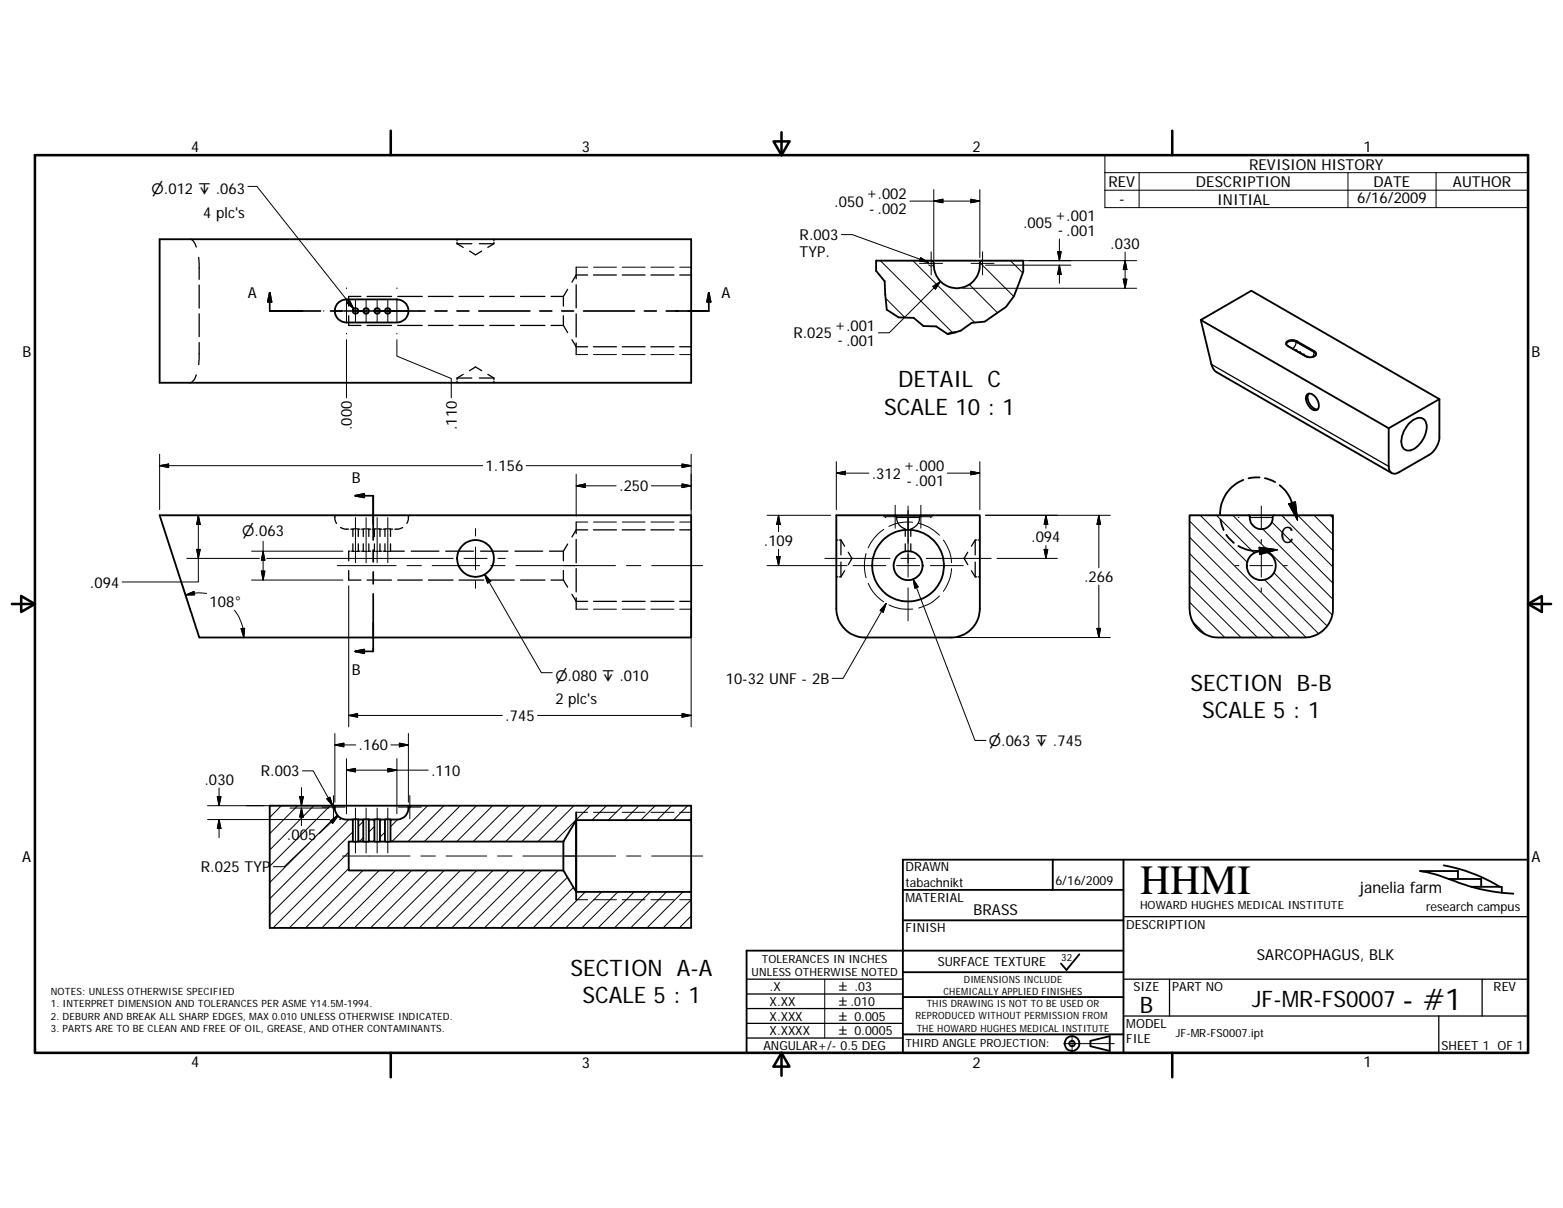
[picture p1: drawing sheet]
<svg xmlns="http://www.w3.org/2000/svg" width="279mm" height="216mm" viewBox="0 0 279 216" stroke-linecap="round" stroke-linejoin="round" font-family="sans-serif">
<g fill="none" stroke="#000" stroke-width=".33">
<path d="M28.5 42.8h95v25.6h-95zM60.6 54l.8-.4 .5-.1h9.1a2.06 2.06 0 0 1 2 2.1 2.06 2.06 0 0 1-2 2h-9.1a2.06 2.06 0 0 1-1.9-1.3 2.06 2.06 0 0 1 .6-2.3zM156.6 46.6h10l.3 .2a4.3 4.3 0 0 0 4.7 4.7 4.3 4.3 0 0 0 3.6-4.7l.3-.2h7.4v1.9l-1.6 4.4-1.5 1.9-3.8 2.7-2.3 .2a7.1 7.1 0 0 1-4.4 2l-2-1.4h-2.2l-1.8-1.5-2.7-.1-2.1-1.3-.4-5.1-1.5-1.9zM166.5 46.6h9.1M170.8 59.4l-1.5 .3M214.7 57.2l9-5.2 33.6 19.3M214.7 57.2l1.9 7.9 .3 .8 .4 .5 31.5 18.1M214.7 57.2l33.5 19.3M230 61.5l.2 .3 3.2 1.9a1.32 1.32 0 0 0 1.8-.4M231.5 62.6h.2l.1 .1M232.2 63h.2l.1 .1M232.9 63.4h.3v.1"/>
<path d="M233.6 63.8h.2M233.7 70.5a1.11 1.11 0 0 1 1.5 .6 1.58 1.58 0 0 1 .2 2.2 1.96 1.96 0 0 1-2-2.1zM234 70.4a2.1 2.1 0 0 0 1.1 2.7l.5 .1M252 75.6a2.1 2.1 0 0 1 2.5-.7 2.65 2.65 0 0 1 .1 3.1 3.8 3.8 0 0 1-2.9 2.5 1.42 1.42 0 0 1-1.2-1.9 5 5 0 0 1 1.5-3zM257.3 71.3v6.8a4.2 4.2 0 0 1-1.8 3.2l-5.4 3.1a1.11 1.11 0 0 1-1.3 .1 1.11 1.11 0 0 1-.6-1.1v-6.9M257.3 71.3l-9.1 5.2M28.5 92.1h95v21.8h-87.9zM149.5 92.1h25.7v16.7a5.2 5.2 0 0 1-5.2 5.1h-15.4a5.2 5.2 0 0 1-5.1-5.1zM212.6 92.1l10.8 .1a2.11 2.11 0 0 0 2 2.4 2.11 2.11 0 0 0 2.1-2.4l.3-.1h10.5v16.7a5.2 5.2 0 0 1-5.1 5.1h-15.4a5.2 5.2 0 0 1-5.2-5.1zM218.2 92.9l.5 1.8M219.2 95.6l1.4 1.4M221.4 97.6a6.5 6.5 0 0 0 3.7 .9"/>
<path d="M222.2 85.8a6.5 6.5 0 0 0-4.1 6.1M223.2 92.1h4.6M225.1 85.3l-1.9 .2M226.1 85.5l1.8 .6M228.7 86.7a6.6 6.6 0 0 1 2.3 3.2M48.2 144h11.4l.2 .1a2.12 2.12 0 0 0 2.1 2.4h1.2v3.9h-.8v5.2h38.4l2.3 3.8h20.5v6.4h-75.3zM59.6 144h13.7M63.1 146.5h1M63.1 150.4h1M64.1 146.5h.8v3.9h-.8zM64.9 146.5h1M64.9 150.4h1"/>
<path d="M65.9 146.5h1v3.9h-1zM66.9 146.5h1M66.9 150.4h1M67.9 146.5h.9v3.9h-.9zM68.8 146.5h1M68.8 150.4h1M69.8 146.5h1.2a2.16 2.16 0 0 0 2.1-2.4l50.4-.1v2.6h-20.5l-2.3 3.8h-30.9zM100.7 150.4v5.2M103 145.2v15.6M103 146.6v12.8M123.5 146.6v12.8M161.4 159h39.4"/>
<path d="M188.2 153.6v5.4M200.8 153.6v34.6M258.1 154.7a29.9 29.9 0 0 1 10 3.8M259 157.1h5.8v1.4M260.6 157.1v-1.4h-6.7l.5 .1a53.9 53.9 0 0 1 8 2.5l4.2 1 3.9 .4M263 158.5h5.5v1.1M161.4 173.8h39.4M161.4 178.2h39.4M161.4 164.5h39.4M192.9 170.6l-2.3 2.8-.9-1.2M200.8 169.9h-67.3v18.3h139.7v-34.6h-111.8v34.6M161.4 184.9h39.4"/>
<path d="M194.9 186l3.5-.8v2.6l-3.5-.8z"/>
<circle cx="63.6" cy="55.6" r=".49"/>
<circle cx="65.4" cy="55.6" r=".5"/>
<circle cx="67.4" cy="55.6" r=".5"/>
<circle cx="69.3" cy="55.6" r=".5"/>
<circle cx="85" cy="99.8" r="3.3"/>
<circle cx="162.3" cy="101.1" r="6.4"/>
<circle cx="162.3" cy="101.1" r="2.59"/>
<circle cx="225.5" cy="101.1" r="2.59"/>
<circle cx="191.6" cy="186.5" r="1.31"/>
<circle cx="191.6" cy="186.5" r=".49"/>
</g>
<g fill="none" stroke="#000" stroke-width=".23">
<path d="M34 42.8a1.68 1.68 0 0 1 1.1 1.4M35.5 46l.1 3.9M35.6 50.9v4.2M35.6 56.1v4.1M62.3 56.4v1.8h2.2M64.5 53h-2.2v1.7M65.6 58.2h4.4M65.6 53h4.4M71.1 58.2h4.4M71.1 53h4.4M76.6 58.2h4.4M76.6 53h4.4"/>
<path d="M81.7 43.6l1.1 .6M81.7 43.6h2.6M81.7 42.8v.2M81.7 43.3v.3M82.1 58.2h4.4M82.1 53h4.4M83.9 44.9l1.1 .7 1.1-.7M85.7 43.6h2.6M87.5 58.2h4.4M87.5 53h4.4M88.3 42.8v.2M88.3 43.3v.3"/>
<path d="M88.3 43.6l-1.1 .6M93 58.2h4.4M93 53h4.4M98.5 58.2h2.2M98.5 53h2.2M100.7 53v1.7M100.7 56.4v1.8M100.7 58.2l.8 1.2M101.5 51.7l-.8 1.3M103 47.8v2M103 50.9v4.1M103 56.1v4.1"/>
<path d="M105.1 49.1h-2.1l-.8 1.3M106.1 49.1h4.1M111.2 49.1h4.1M116.4 49.1h4.1M121.5 49.1h2M35.1 67a1.71 1.71 0 0 1-1.1 1.4M35.6 61.2l-.1 4M81.7 67.6v.2M81.7 68.1v.3M81.7 67.6h2.6M82.8 66.9l-1.1 .7M83.9 66.3l1.1-.7 1.1 .7"/>
<path d="M85.7 67.6h2.6M87.2 66.9l1.1 .7M88.3 67.6v.2M88.3 68.1v.3M102.2 60.7l.8 1.3h2.1M103 61.3v2.1M106.1 62h4.1M111.2 62h4.1M116.4 62h4.1M121.5 62h2M216.6 65.1l31.6 18.3M230 61.5a1.22 1.22 0 0 1 1.7-.4 1.66 1.66 0 0 1-.6 1.2"/>
<path d="M230 61.5a1.17 1.17 0 0 1 1.7-.4l3.3 1.9 .2 .4M230.2 61.8h.1M230.2 61.8l3.1 1.9M231.8 60.9l3.2 1.8-.1 .2-3.2-1.8zM231.8 60.9a1.35 1.35 0 0 0-2 .5l.4 .4M235 62.7a.56 .56 0 0 1 .3 .7 .56 .56 0 0 1-.6 .4l-.6 .1-.7-.2M235.2 63.3l-.3-.4-.3 .9M59.6 92.1l.1 .1M59.8 92.2l.1 .2M59.9 92.5v.5l.3 .6M60.9 94.3l.7 .3h.7M62.6 98.5h-.3v1.7"/>
<path d="M62.7 94.6h.4M62.8 98.5h.3M63.1 94.6v1.3M63.1 97.2v1.3M63.1 98.5h.1M63.4 98.6h.3M63.4 94.5l-.3 .1M63.7 94.5l.4 .1M64.1 98.5h.3M64.1 94.6h.3M64.1 94.6v1.3M64.1 97.2v1.3"/>
<path d="M64.1 98.5h-.2M64.6 98.5h.3M64.6 94.6h.3M64.9 98.5h.2M64.9 94.6v1.3M64.9 97.2v1.3M65.3 98.6h.3M65.3 94.5l-.4 .1M65.6 94.5l.3 .1M65.9 98.5h.4M65.9 94.6h.4M65.9 98.5h-.1"/>
<path d="M65.9 94.6v1.3M65.9 97.2v1.3M66.6 98.5h.3M66.6 94.6h.3M66.9 98.5h.2M66.9 94.6v1.3M66.9 97.2v1.3M67.3 98.6h.3M67.3 94.5l-.4 .1M67.6 94.5l.3 .1M67.9 98.5h.3M67.9 98.5h-.2"/>
<path d="M67.9 94.6h.3M67.9 94.6v1.3M67.9 97.2v1.3M68.5 98.5h.3M68.5 94.6h.3M68.8 98.5h.2M68.8 94.6v1.3M68.8 97.2v1.3M69.1 98.6h.4M69.1 94.5l-.3 .1M69.5 94.5l.3 .1M69.8 98.5h2.5"/>
<path d="M69.8 94.6h.4M69.8 98.5h-.2M69.8 94.6v1.3M69.8 97.2v1.3M72 94.3l-.8 .3h-.6M73 92.2v.6l-.3 .8M73.3 92.1l-.2 .1M73.5 98.5h5M79.7 98.5h4.9M85.9 98.5h4.9M92.1 98.5h4.9M98.2 98.5h2.5"/>
<path d="M100.7 98.5v1.7M101.5 97.2l-.8 1.3M103 93.3v2.1M103 96.4v4.2M105.1 94.7h-2.1l-.8 1.3M106.1 94.7h4.1M111.2 94.7h4.1M116.4 94.7h4.1M121.5 94.7h2M149.5 96.5h.3M150.1 96.5h.2M150.3 96.5l.7 1.1"/>
<path d="M150.3 96.5v2.7M151.6 98.7l.7 1.1-.7 1.1M160 92.1l.1 .1M160.2 92.2h.1a2.14 2.14 0 0 0 1.4 2.3M161.8 94.5v1.4M161.8 97.2v1.4M162.8 94.5v1.4M162.8 97.2v1.4M164.4 92.2a2.09 2.09 0 0 1-1.4 2.3M164.6 92.1l-.1 .1M173 98.7l-.7 1.1 .7 1.1M174.3 96.5l-.6 1.1"/>
<path d="M174.3 96.5h.3M174.3 96.5v2.7M174.9 96.5h.3M62.3 102v1.7h2.2M65.6 103.7h4.4M71.1 103.7h4.4M76.6 103.7h4.4M82.1 103.7h4.4M87.5 103.7h4.4M93 103.7h4.4M98.5 103.7h2.2M100.7 102v1.7"/>
<path d="M100.7 103.7l.8 1.2M102.2 106.2l.8 1.3h2.1M103 101.6v4.2M103 106.8v2.1M106.1 107.5h4.1M111.2 107.5h4.1M116.4 107.5h4.1M121.5 107.5h2M149.5 103.1h.3M150.1 103.1h.2M150.3 100.5v2.6M151 102l-.7 1.1"/>
<path d="M173.7 102l.6 1.1M174.3 103.1h.3M174.3 100.5v2.6M174.9 103.1h.3M133.5 177.7h27.9M133.5 175h27.9M200.8 163.8h72.4M200.8 175h72.4M209.1 175v6.6M264.9 175v6.6M133.5 185.5h27.9M133.5 182.9h27.9"/>
<path d="M133.5 180.3h27.9M200.8 181.6h72.4M257.2 181.6v6.6"/>
</g>
<g fill="none" stroke="#000" stroke-width=".18">
<path d="M44.3 33.3h1.6l17.3 21.9M162.6 35.9h12.6M166.9 35.9l1.7-.3v.6zM166.9 33.9v12.5M173.5 35.6l1.7 .3-1.7 .3zM175.2 33.9v12.2M197.5 27.7h75.7v9.4h-75.7zM197.5 30.9h75.7M197.5 34h75.7M203.6 30.9v6.2M241 30.9v6.2M256.7 30.9v6.2"/>
<path d="M57.8 55.6h.1M59.9 55.6h13.1M61.9 51.5v.1M61.9 53.5v4.1M61.9 59.6v.1M62 54.1l.5-.4 .7 1.5zM63.4 56h.1M63.5 53.5v4.1M63.8 55.1l.2 .4M64 55.6v.3l-.4 .1M65.4 53.5v4.1M67.4 53.5v4.1"/>
<path d="M69.3 53.5v4.1M71 51.5v.1M71 53.5v4.1M71 59.6v.1M75 55.6h.1M103 47.8h2.1M106.1 47.8h4.1M111.2 47.8h4.1M116.4 47.8h4.1M121.5 47.8h2M150.4 41.9h2l13.6 5M157.4 46.6l12.9 12.8"/>
<path d="M158.3 53.3l3.5 3.4M163.2 46.6l11.1 11.1M164.4 47.1h4.1M164.6 46.1l1.4 .8-1.7-.3zM166 47.3l.4 .2M166.5 45v4.1M166.8 51.2l1.3-.9-.9 1.4zM166.8 46.8l.1 .2M166.9 47.1l-.1 .3-.3 .1M168.1 50.3l-9.1 9.2h-2M172.1 51.5h31.1M173.2 50.8l5.1 5.1"/>
<path d="M173.6 47.1h4.1M175.2 46.9l6 6.1M175.6 45v4.1M176.2 47.4h15.2M176.7 46.6h26.5M180.6 46.6l2.2 2.2M189.1 45h.6l-.3 1.6zM189.4 42.7v3.9M189.4 47.4l.3 1.6h-.6zM189.4 47.4v3.2M200.8 49.9h.6l-.3 1.6zM201.1 45v6.5"/>
<path d="M201.1 46.6l.3 1.6h-.6zM61.9 60.7v10.4M71 60.7v2.9l9.7 4v3.5M103 63.4h2.1M106.1 63.4h4.1M111.2 63.4h4.1M116.4 63.4h4.1M121.5 63.4h2M28.5 83.2l1.6-.3v.7zM28.5 83.2h57.8M28.5 81.2v9.9M33.4 99.8h13"/>
<path d="M35.2 98.2h.6l-.3 1.6zM35.5 92.1l.3 1.6h-.6zM35.5 92.1v11.9h-13.7M45 98.5h16.3M47 96.8v6.9M47 98.5l.3 1.6h-.6zM47.7 99.8h15.8M63.5 92.5v8.1M63.6 99.8h1.8M65.4 92.5v8.1M65.5 99.8h1.9M67.4 92.5v8.1"/>
<path d="M67.5 99.8h1.7M69.3 92.5v8.1M69.4 99.8h11.6M83 99.8h4.1M85 94.5v1.3M85 97.8v4.1M89 99.8h1.3M94.1 83.2h29.4M103 86.8l1.6-.3v.6zM103 84.8v7.4M103 93.3h2.1M103 86.8h7.1"/>
<path d="M106.1 93.3h4.1M111.2 93.3h4.1M116.4 93.3h4.1M121.5 93.3h2M121.9 82.9l1.6 .3-1.6 .4zM121.9 86.5l1.6 .3-1.6 .3zM123.5 81.2v11M123.5 86.8h-7.1M137.1 92.1h11.4M138.8 99.5h.7l-.3 1.6zM139.2 92.1l.3 1.6h-.7zM139.2 92.1v2.9"/>
<path d="M139.2 98.1v3M147.4 99.8h11.7M149.5 84.6l1.6-.4v.7zM149.5 84.6h5.8M149.5 82.5v8.6M154.8 98.9a8 8 0 0 0 0 4.4M158 92.4h4.1M158 94.6a7.8 7.8 0 0 0-2.8 3.3M158.2 92.5h.1M160 90.3v4.1M160.3 92.5h4.1M161 99.8h2.6"/>
<path d="M162.3 90.4v12.7M162.6 92.4h4.1M163.2 93.3a7.6 7.6 0 0 0-4.3 .8M164.2 93.5a7.7 7.7 0 0 1 3.7 2.2M164.6 90.3v4.1M165.6 99.8h11.6M166.3 92.5h.2M168.6 96.5a7.6 7.6 0 0 1 1.5 4.1M173.5 84.2l1.7 .4-1.7 .3zM175.2 82.5v8.6M175.2 84.6h-5.9M176.2 92.1h22.3"/>
<path d="M178.2 99.8h10.8M186.6 98.2h.7l-.3 1.6zM187 92.1v2.3M187 92.1l.3 1.6h-.7zM187 97.5v2.3M196.4 92.1v9.4M196.4 92.1l.3 1.6h-.6zM212.6 98.9l15.1 15M212.6 96l18 17.9M212.6 93.1l20.8 20.8M214.5 92.1l8.5 8.4M217.4 92.1l6.8 6.7"/>
<path d="M220.4 92.1l17.7 17.8M221.4 92.5h.1M223.4 92.5h4.1M225.5 90.4v4.2M225.5 96.4v.7M225.5 99v4.1M225.7 94.5l12.6 12.6M227.4 93.3l10.9 10.9M229.1 92.1l9.2 9.2M229.5 92.5h.1M232 92.1l6.3 6.3M234.9 92.1l3.4 3.4"/>
<path d="M237.8 92.1l.5 .5M32.5 104.4l1.1 3.4M33.2 106.3l1.5-.6 .1 .6zM36.9 106.1l-.5-.1a7.5 7.5 0 0 0-3.2 .3M41.9 109.1a8.2 8.2 0 0 1 1.7 4.8M43.1 112.4l.6-.1-.1 1.6zM45 103.7h16.3M46.7 102.1h.6l-.3 1.6zM60.3 101.1h10.5M62.3 104.7v25.2M72.7 101.1h2.6M77.3 101.1h8.4"/>
<path d="M85 103.8v1.4M86.6 102.7l1.1 1.2-.5 .3zM86.6 102.7l10.2 17.5h1.9M87.7 101.1h2.6M92.2 101.1h17.8M103 108.9h2.1M106.1 108.9h4.1M111.2 108.9h4.1M112 101.1h2.6M116.4 108.9h4.1M116.5 101.1h9.1M121.5 108.9h2"/>
<path d="M123.5 109.8v20.1M137.1 101.1h14.3M152.5 101.1h5.8M155.2 104.3a7.4 7.4 0 0 0 2.8 3.3M158.4 107.8l-.5 1.6-.6-.3zM158.4 107.8l-7.7 13.4h-1.9M158.9 108.1a7.8 7.8 0 0 0 4.3 .8M160.3 101.1h4.1M162.3 105.1v5.9M163.2 103.5l.9 1.4-.6 .2zM163.2 103.5l11.1 28.8h2M166.3 101.1h5.9"/>
<path d="M167.9 106.5a7.3 7.3 0 0 1-3.7 2.2M170.1 101.6a7.2 7.2 0 0 1-1.5 4.1M171 113.9h27.5M196.1 112.3h.6l-.3 1.6zM196.4 104.6v9.3M212.6 107.6l6.3 6.3M212.6 104.7l9.2 9.2M212.6 101.8l12.2 12.1M213.2 111.1l2.3 2.3M220.8 101.1h.7M223.4 101.1h4.1M225.5 105.1v.6"/>
<path d="M226 103.6l9.7 9.6M227.7 102.4l9.5 9.5M229.5 101.1h.6M54.1 137.8h1.9l3.5 6.2M59.9 133.1l1.6-.3v.7zM59.9 133.1h3.7M59.9 131.1v12.3M61.9 137.6l1.6-.3v.7zM61.9 135.6v9.8M61.9 137.6h14.6M62.3 127.9l1.6-.4v.7zM62.3 127.9h27.5"/>
<path d="M69.3 137.3l1.7 .3-1.7 .4zM69.9 133.1h3.1M71 135.6v8.6M71.4 132.8l1.6 .3-1.6 .4zM73 131.1v12.3M96.1 127.9h27.4M121.9 127.5l1.6 .4-1.6 .3zM37.1 146.5h21.8M37.1 144h21.6M38.8 142.4h.7l-.3 1.6zM39.2 146.5l.3 1.6h-.7zM39.2 140.8v3.2"/>
<path d="M39.2 146.5v3.2M50.3 144l-2.1 2.1M51.8 144.4h7M53.2 144l-5 5M53.6 142.4h.6l-.3 1.6zM53.9 140.8v3.2M53.9 144.4v3.2M53.9 144.4l.3 1.6h-.6zM55.3 150.7l-4.5 4.2h-1.9M56.1 144l-7.9 7.9M57.6 144.3h4.1M58.4 142.8l.6-.3 .5 1.5z"/>
<path d="M59 144l-10.8 10.8M59 146.7l1.4-.9-.9 1.4zM59.4 144.3l.1 .1M59.4 144h.1M59.5 144l-.1 .2M59.6 142.2v4.1M59.7 144l.1 .2M59.7 144h1.2M59.8 144.3v.1M60.3 145.6l-12.1 12.1M60.4 145.8l-3.4 3.2M60.7 146.5h.2"/>
<path d="M61.2 153h12.1M62.3 152.3l-13.5 13.5M62.3 155.2l-10.6 10.6M62.4 146.5l-14.2 14.1M63.1 148.7l-14.9 14.8M63.5 144.4v8M64.9 155.6l-10.3 10.2M64.9 149.7l-.7 .7M64.9 146.8l-.8 .9M65.4 144.4v8M66.9 147.7l-1 1M67.4 144.4v8"/>
<path d="M67.8 155.6l-10.3 10.2M68.2 146.5l-.3 .2M68.8 148.7l-.9 .9M69.3 144.4v8M70.7 155.6l-10.3 10.2M71 144.3v1.1M71.1 146.5l-1.3 1.2M71.2 144.3h4.1M73.3 142.2v4.1M73.6 144l-.6 .6M73.6 155.6l-10.2 10.2M75.2 153h2.6"/>
<path d="M76.5 144l-6.4 6.4M76.5 155.6l-10.2 10.2M79.4 144l-6.5 6.4M79.4 155.6l-10.3 10.2M79.8 153h7.2M82.3 144l-6.4 6.4M82.3 155.6l-10.2 10.2M85.2 144l-6.4 6.4M85.2 155.6l-10.2 10.2M88.1 144l-6.4 6.4M88.1 155.6l-10.2 10.2M88.9 153h2.6"/>
<path d="M91 144l-6.4 6.4M91 155.6l-10.2 10.2M93.5 153h16.5M93.9 144l-6.4 6.4M93.9 155.6l-10.2 10.2M96.8 144l-6.4 6.4M96.8 155.6l-10.2 10.2M99.7 144l-6.4 6.4M99.7 155.6l-10.2 10.2M101.4 156.8l-9 9M102.5 158.6l-7.2 7.2M102.6 144l-6.4 6.4"/>
<path d="M103 145.2h2.1M104.6 159.4l-6.4 6.4M105.5 144l-6.4 6.4M106.1 145.2h4.1M107.5 159.4l-6.4 6.4M108.4 144l-2.6 2.6M110.4 159.4l-6.4 6.4M111.2 145.2h4.1M111.3 144l-2.6 2.6M112 153h2.6M113.4 159.4l-6.5 6.4M114.2 144l-2.6 2.6"/>
<path d="M116.2 159.4l-6.4 6.4M116.4 145.2h4.1M116.5 153h9.1M117.1 144l-2.5 2.6M119.1 159.4l-6.4 6.4M120 144l-2.5 2.6M121.5 145.2h2M122.1 159.4l-6.4 6.4M122.9 144l-2.5 2.6M123.5 146.3l-.2 .3M103 160.8h2.1M106.1 160.8h4.1"/>
<path d="M111.2 160.8h4.1M116.4 160.8h4.1M121.5 160.8h2M123.5 160.8l-5 5M123.5 163.7l-2.1 2.1M147.4 175v10.5M190.1 186.5h9.1M191.6 185v3"/>
</g>
<g fill="none" stroke="#000" stroke-width=".46">
<path d="M6.2 27.7h267v160.5h-267zM69.8 23.4v4.3M138.3 25.3h2.8l-1.4 2.4zM139.7 23.6v4.1M209.5 23.4v4.3M2.1 108h4.1M3.8 106.5l2.4 1.5-2.4 1.4zM273.2 108l2.4-1.5v2.9zM273.2 108h4.1M69.8 188.2v4.3M139.7 188.2l1.4 2.4h-2.8zM139.7 188.2v4.1"/>
<path d="M209.5 188.2v4.3"/>
</g>
<g fill="none" stroke="#000" stroke-width=".3">
<path d="M48.2 52.3l.3 1.7h-.6zM48.2 52.3v3.3h9.1M59.1 55.6h2.1M63 55.6h2.1M66.9 55.6h9.1M77.8 55.6h2.1M81.7 55.6h2.1M85.6 55.6h9.1M96.5 55.6h2.1M100.4 55.6h2.1M104.3 55.6h9.1M115.2 55.6h2.1"/>
<path d="M126.7 52.3l.3 1.7h-.6zM126.7 52.3v3.3h-7.6M63.5 88.6l1.6-.3v.6zM63.5 88.6h3.2v7.9M66.7 98.3v2.1M63.5 116.4l1.6-.3v.6zM66.7 102.2v2.2M66.7 106.1v10.3h-3.2"/>
</g>
<path d="M48.2 52.3l.3 1.7h-.6zM126.7 52.3l.3 1.7h-.6zM63.5 88.6l1.6-.3v.6zM63.5 116.4l1.6-.3v.6z" fill="#000" stroke="#000" stroke-width=".3"/>
<path d="M225.1 97.8l3.2 .5-3.1 .8zM228.3 98.3l-3.2 .2M230.4 90.1l1.2-.4 .3 3.3zM231 89.9l.9 3.1" fill="none" stroke="#000" stroke-width=".2"/>
<path d="M225.1 97.8l3.2 .5-3.1 .8zM230.4 90.1l1.2-.4 .3 3.3z" fill="#000" stroke="#000" stroke-width=".2"/>
<g fill="#000" stroke="#000" stroke-width=".18">
<path d="M166.9 35.9l1.7-.3v.6zM173.5 35.6l1.7 .3-1.7 .3zM62 54.1l.5-.4 .7 1.5zM164.6 46.1l1.4 .8-1.7-.3zM166.8 51.2l1.3-.9-.9 1.4zM189.1 45h.6l-.3 1.6zM189.4 47.4l.3 1.6h-.6zM200.8 49.9h.6l-.3 1.6zM201.1 46.6l.3 1.6h-.6zM28.5 83.2l1.6-.3v.7zM35.2 98.2h.6l-.3 1.6zM35.5 92.1l.3 1.6h-.6z"/>
<path d="M103 86.8l1.6-.3v.6zM121.9 82.9l1.6 .3-1.6 .4zM121.9 86.5l1.6 .3-1.6 .3zM138.8 99.5h.7l-.3 1.6zM139.2 92.1l.3 1.6h-.7zM149.5 84.6l1.6-.4v.7zM173.5 84.2l1.7 .4-1.7 .3zM186.6 98.2h.7l-.3 1.6zM187 92.1l.3 1.6h-.7zM196.4 92.1l.3 1.6h-.6zM33.2 106.3l1.5-.6 .1 .6zM43.1 112.4l.6-.1-.1 1.6z"/>
<path d="M46.7 102.1h.6l-.3 1.6zM47 98.5l.3 1.6h-.6zM86.6 102.7l1.1 1.2-.5 .3zM158.4 107.8l-.5 1.6-.6-.3zM163.2 103.5l.9 1.4-.6 .2zM196.1 112.3h.6l-.3 1.6zM59.9 133.1l1.6-.3v.7zM61.9 137.6l1.6-.3v.7zM62.3 127.9l1.6-.4v.7zM69.3 137.3l1.7 .3-1.7 .4zM71.4 132.8l1.6 .3-1.6 .4zM121.9 127.5l1.6 .4-1.6 .3z"/>
<path d="M38.8 142.4h.7l-.3 1.6zM39.2 146.5l.3 1.6h-.7zM53.6 142.4h.6l-.3 1.6zM53.9 144.4l.3 1.6h-.6zM58.4 142.8l.6-.3 .5 1.5zM59 146.7l1.4-.9-.9 1.4z"/>
</g>
<text font-size="7.4" x="203.8" y="159.7">HHMI</text>
<text font-size="5.4" x="250.7" y="180.5">- #1</text>
<g font-size="4.1">
<text x="160.6" y="69.2">DETAIL C</text>
<text x="158.1" y="74.1">SCALE 10 : 1</text>
<text x="228.9" y="97.1">C</text>
<text x="212.8" y="123.4">SECTION B-B</text>
<text x="214.9" y="128.3">SCALE 5 : 1</text>
<text x="102" y="174.3">SECTION A-A</text>
<text x="104.1" y="179.2">SCALE 5 : 1</text>
<text x="203.7" y="181">B</text>
<text x="223.8" y="180">JF-MR-FS0007</text>
</g>
<text font-size="2.8" x="243.1" y="159.6">janelia farm</text>
<g font-size="2.7">
<text x="34.2" y="27.1">4</text>
<text x="104" y="27.1">3</text>
<text x="173.9" y="27.1">2</text>
<text x="243.7" y="27.1">1</text>
<text x="154.9" y="35.4">+.002</text>
<text x="198.1" y="33.4">REV</text>
<text x="213.8" y="33.4">DESCRIPTION</text>
<text x="223.3" y="30.3">REVISION HISTORY</text>
<text x="245.5" y="33.4">DATE</text>
<text x="259.7" y="33.4">AUTHOR</text>
<text x="36.3" y="39">4 plc's</text>
<text x="149.1" y="37">.050</text>
<text x="155.4" y="38.2">- .002</text>
<text x="182.9" y="40.8">.005</text>
<text x="188.6" y="39.3">+.001</text>
<text x="200.1" y="36.4">-</text>
<text x="217.6" y="36.6">INITIAL</text>
<text x="242.6" y="36.4">6/16/2009</text>
<text x="142.9" y="42.9">R.003</text>
<text x="142.9" y="45.9">TYP.</text>
<text x="189.1" y="42.1">- .001</text>
<text x="198.5" y="44.5">.030</text>
<text x="44.3" y="53.3">A</text>
<text x="129" y="53.3">A</text>
<text x="149.2" y="59">+.001</text>
<text x="4" y="63.8">B</text>
<text x="141.8" y="60.5">R.025</text>
<text x="149.7" y="61.7">- .001</text>
<text x="273.8" y="63.8">B</text>
<text x="62.9" y="76.9" transform="rotate(-90 62.9 76.9)">.000</text>
<text x="81.7" y="76.9" transform="rotate(-90 81.7 76.9)">.110</text>
<text x="62.9" y="86.3">B</text>
<text x="86.8" y="84.2">1.156</text>
<text x="110.7" y="87.8">.250</text>
<text x="155.8" y="85.6">.312</text>
<text x="161.6" y="84.1">+.000</text>
<text x="162.1" y="86.8">- .001</text>
<text x="136.5" y="97.6">.109</text>
<text x="184.3" y="96.9">.094</text>
<text x="16.1" y="105">.094</text>
<text x="193.8" y="104">.266</text>
<text x="37.5" y="108.5">108°</text>
<text x="62.9" y="120.6">B</text>
<text x="99.3" y="125.8">2 plc's</text>
<text x="129.8" y="122.3">10-32 UNF - 2B</text>
<text x="90.3" y="128.8">.745</text>
<text x="64.1" y="134.1">.160</text>
<text x="36.6" y="140.3">.030</text>
<text x="46.6" y="138.7">R.003</text>
<text x="77.1" y="138.6">.110</text>
<text x="3.9" y="154.1">A</text>
<text x="35.9" y="155.9">R.025 TYP</text>
<text x="51.3" y="150.1">.005</text>
<text x="273.8" y="154.1">A</text>
<text x="174" y="163.6">BRASS</text>
<text x="224.7" y="171.6">SARCOPHAGUS, BLK</text>
<text x="34.2" y="190.8">4</text>
<text x="104" y="190.8">3</text>
<text x="173.9" y="190.8">2</text>
<text x="243.7" y="190.8">1</text>
</g>
<g font-size="2.6">
<text x="27.1" y="34.8">⌀.012 ↧ .063</text>
<text x="43.3" y="95.8">⌀.063</text>
<text x="99.3" y="121.6">⌀.080 ↧ .010</text>
<text x="176.8" y="133.3">⌀.063 ↧ .745</text>
</g>
<g font-size="2.3">
<text x="161.9" y="155.7">DRAWN</text>
<text x="161.9" y="158.5">tabachnikt</text>
<text x="161.9" y="161.2">MATERIAL</text>
<text x="188.7" y="158.2">6/16/2009</text>
<text x="161.9" y="166.6">FINISH</text>
<text x="201.3" y="166">DESCRIPTION</text>
<text x="254.9" y="162.8">research campus</text>
<text x="167.6" y="172.6">SURFACE TEXTURE</text>
<text x="137.6" y="177.1">.X</text>
<text x="137.6" y="179.7">X.XX</text>
<text x="202.6" y="177.2">SIZE</text>
<text x="209.5" y="177.2">PART NO</text>
<text x="267" y="177.1">REV</text>
<text x="137.6" y="182.4">X.XXX</text>
<text x="137.6" y="185">X.XXXX</text>
<text x="201.3" y="183.7">MODEL</text>
<text x="136.5" y="187.7">ANGULAR+/- 0.5 DEG</text>
<text x="201.3" y="186.4">FILE</text>
<text x="257.7" y="187.6">SHEET 1 OF 1</text>
</g>
<g font-size="2.1">
<text x="150" y="177.2">± .03</text>
<text x="150" y="179.8">±.010</text>
<text x="150" y="182.4">± 0.005</text>
<text x="150" y="185.1">± 0.0005</text>
</g>
<g font-size="2">
<text x="203.8" y="162.5">HOWARD HUGHES MEDICAL INSTITUTE</text>
<text x="136.2" y="172.1">TOLERANCES IN INCHES</text>
<text x="134.4" y="174.5">UNLESS OTHERWISE NOTED</text>
<text x="210.2" y="185.4">JF-MR-FS0007.ipt</text>
<text x="161.9" y="187.2">THIRD ANGLE PROJECTION:</text>
</g>
<g font-size="1.8">
<text x="189.7" y="171.8">32</text>
<text x="9.1" y="177.9">NOTES: UNLESS OTHERWISE SPECIFIED</text>
<text x="168.7" y="177.8">CHEMICALLY APPLIED FINISHES</text>
<text x="172.3" y="175.6">DIMENSIONS INCLUDE</text>
<text x="9.1" y="180.1">1. INTERPRET DIMENSION AND TOLERANCES PER ASME Y14.5M-1994.</text>
<text x="9.1" y="182.2">2. DEBURR AND BREAK ALL SHARP EDGES, MAX 0.010 UNLESS OTHERWISE INDICATED.</text>
<text x="9.1" y="184.4">3. PARTS ARE TO BE CLEAN AND FREE OF OIL, GREASE, AND OTHER CONTAMINANTS.</text>
<text x="163.7" y="182.2">REPRODUCED WITHOUT PERMISSION FROM</text>
<text x="163.9" y="184.4">THE HOWARD HUGHES MEDICAL INSTITUTE</text>
<text x="165.7" y="180">THIS DRAWING IS NOT TO BE USED OR</text>
</g>
</svg>
